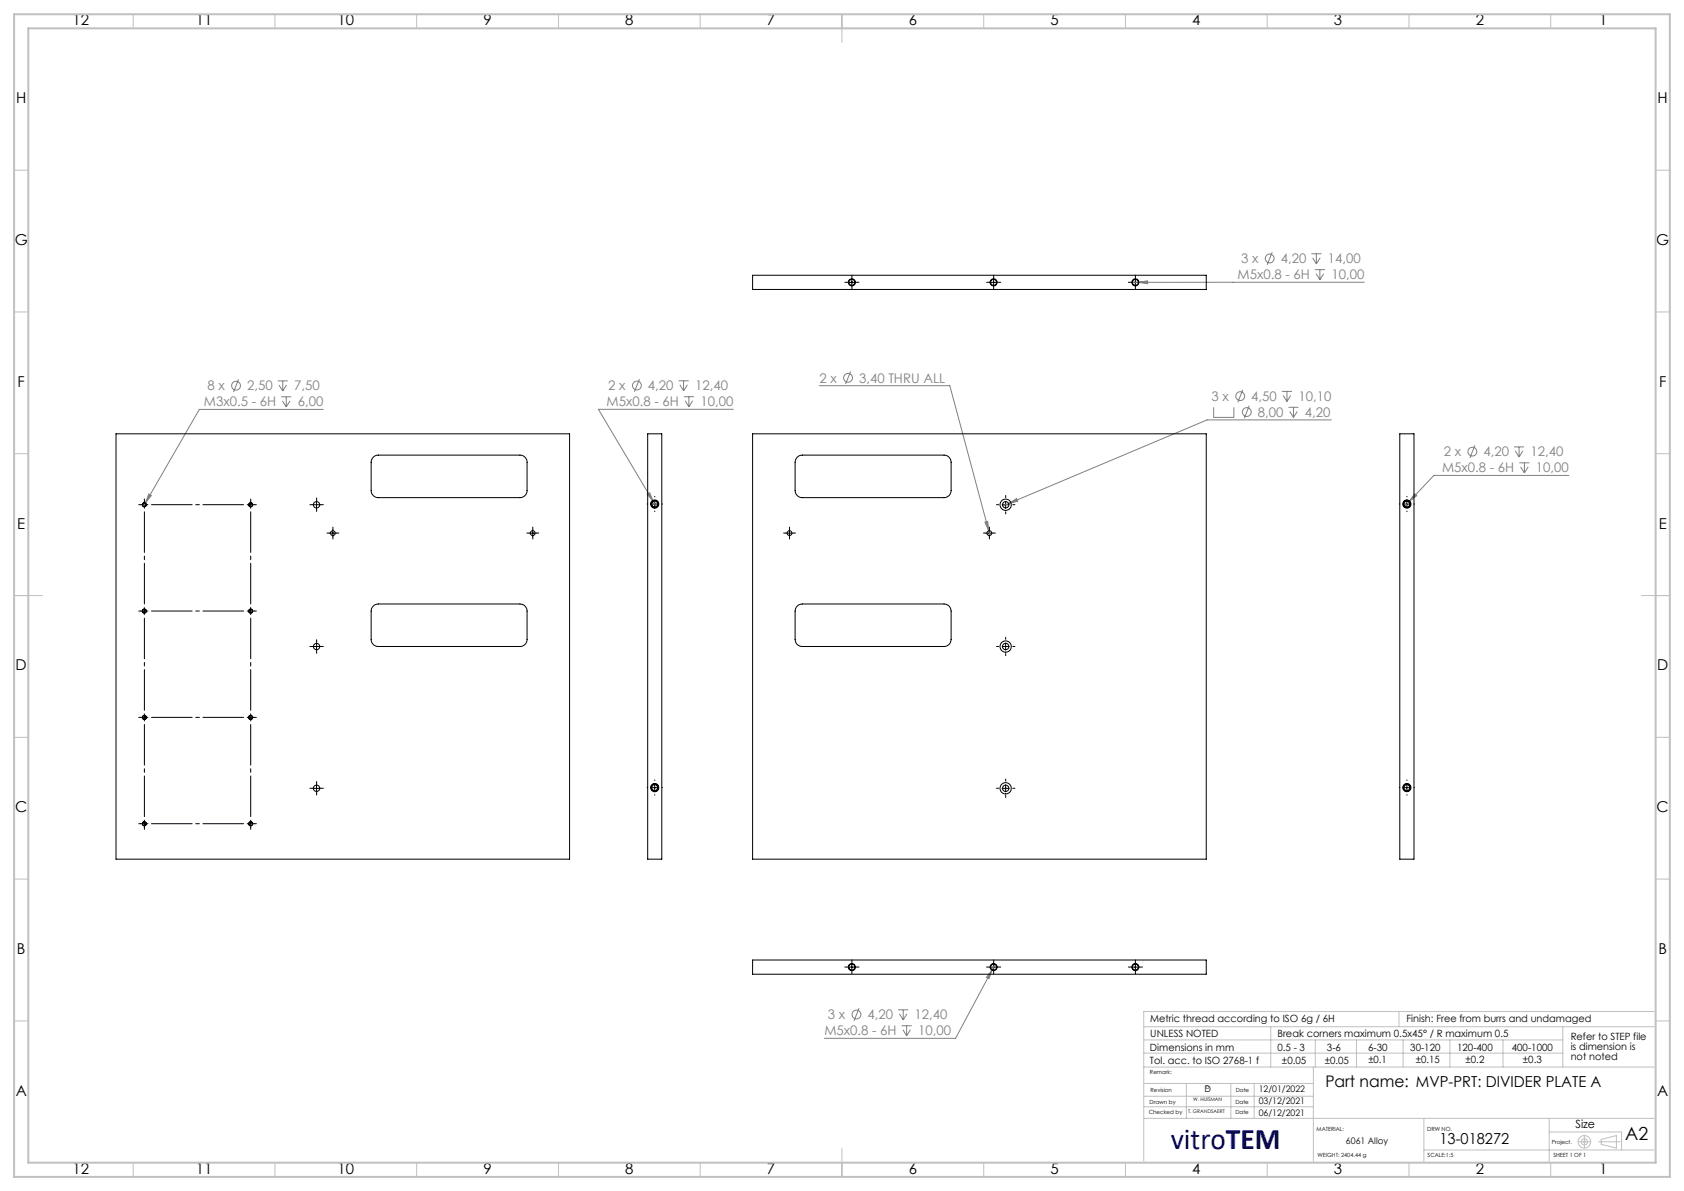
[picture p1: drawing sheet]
<svg xmlns="http://www.w3.org/2000/svg" width="594mm" height="420mm" viewBox="0 0 594 420" stroke-linecap="round" stroke-linejoin="round" font-family="sans-serif">
<g fill="none" stroke="#808080" stroke-width=".35">
<path d="M401.5 99.6l3.3-.6v1.1zM448.8 88.9l-1.8 4.5M462.6 89.5h3.5M463 90.9l1.3 2.1M463.8 95.1h3.6M464.2 96.5l1.4 2.2M464.3 89.5v3.5M465.6 95.1v3.6M465.7 90.9l-1.4 2.1M466.9 96.5l-1.3 2.2M481.2 99.5l-81.8 .1M84.1 133.8l-1.7 4.4"/>
<path d="M98 134.3h3.5M98.4 135.8l1.3 2.1M99.2 139.9h3.5M99.7 134.3v3.6M101 139.9v3.6M101.1 135.8l-1.4 2.1M225.6 133.7l-1.8 4.5M239.4 134.3h3.5M239.8 135.7l1.3 2.1M241.1 134.3v3.5M241.2 139.9h3.6M242.5 135.7l-1.4 2.1"/>
<path d="M243 139.9v3.6M289 136h46l13.8 51.2M300 131l-1.8 4.4M438.4 137.5l-1.8 4.4M452.2 138h3.5M452.6 139.5l1.4 2.1M454 138v3.6M455.3 139.5l-1.3 2.1M99.6 141.4l1.4 2.1M102.3 141.4l-1.3 2.1M114 144.4h-43.7l-19 33M241.7 141.3l1.3 2.2"/>
<path d="M244.3 141.3l-1.3 2.2M258.7 144.3h-47.6l19.3 32.5M428.1 143.6v3.6h7.1v-3.6M440.7 143.1l-1.8 4.4M454.5 143.6h3.5M454.9 145.1l1.3 2.1M456.2 143.6v3.6M457.6 145.1l-1.4 2.1M469.6 148.1h-43.8l-70 29.5M520.2 157l-1.7 4.5M534 157.6h3.6M534.5 159l1.3 2.2"/>
<path d="M535.8 157.6v3.6M537.1 159l-1.3 2.2M51.3 177.4l-.7 1.2M52.5 174.2l.9 .5-2.1 2.7zM228.3 174.3l.9-.5 1.2 3zM230.4 176.8l1.1 1.9M355.8 177.6l2.8-1.8 .4 1zM355.8 177.6l-2.1 .8M497.1 176.8l-1.7 1.9M499 174.1l.7 .7-2.6 2zM535.9 163.2h3.6M536.4 164.6l1.3 2.2"/>
<path d="M537.7 163.2v3.6M539 164.6l-1.3 2.2M553.4 167.7h-47.6l-8.7 9.1M347.4 184.1l1-.2 .4 3.3zM348.8 187.2l.4 1.6M303 355.5l-1.8 4.5M316.8 356.1h3.6M317.3 357.5l1.3 2.2M318.6 356.1v3.6M319.9 357.5l-1.3 2.2M350 342l-1.1 3.1-.9-.5zM351 340.1l-14 26.1h-46.2"/>
<path d="M318 361.7h3.6M318.5 363.1l1.3 2.2M319.8 361.7v3.6M321.1 363.1l-1.3 2.2"/>
<circle cx="447.9" cy="91.1" r="1.56"/>
<circle cx="83.3" cy="136" r="1.55"/>
<circle cx="224.7" cy="135.9" r="1.56"/>
<circle cx="299.1" cy="133.2" r="1.56"/>
<circle cx="437.5" cy="139.7" r="1.56"/>
<circle cx="439.8" cy="145.3" r="1.56"/>
<circle cx="519.3" cy="159.3" r="1.56"/>
<circle cx="302.1" cy="357.8" r="1.56"/>
</g>
<g fill="none" stroke="#c0c0c0" stroke-width=".35">
<path d="M47 5v5M97 5v5M147 5v5M197 5v5M247 5v5M297 5v10M347 5v5M397 5v5M447 5v5M497 5v5M547 5v5M5 60h5"/>
<path d="M584 60h5M5 110h5M584 110h5M5 160h5M584 160h5M5 210h10M579 210h10M5 260h5M584 260h5M5 310h5M584 310h5M493.5 356.7v5.4"/>
<path d="M583.5 356.7h-180.1v52.8M5 360h5M403.4 376.3h180.1M403.4 371.4h147.9M403.4 362.1h180.1M403.5 366.7h147.8M448.2 362.1v14.2M463.3 376.3v33.3M463.9 366.7v9.6M478.5 366.7v9.6M494.9 366.7v9.6M511.4 366.7v9.6"/>
<path d="M530.2 366.7v9.6M551.3 362.1v14.2M584 360h5M403.4 386.6h59.9M403.5 390.3h59.8M403.5 382.1h59.8M403.5 394.4h180M418.5 382.1v12.3M434.2 382.1v12.3M442.4 382.1v12.1M502.2 394.4v15.2M546.5 394.4v15.2"/>
<path d="M546.5 399.2h25.5v6.3M47 410v5M97 410v5M147 410v5M197 410v5M247 410v5M297 405v10M347 410v5M397 410v5M447 410v5M497 410v5M502.2 405.5h81.3"/>
<path d="M547 410v5M556.6 402.6h4.5M558.9 400.5v4.4M563.8 402.6h7.7M564.8 401.8l5.4-1.3v4.4l-5.4-1.4z"/>
<circle cx="558.9" cy="402.7" r="1.09"/>
<circle cx="558.9" cy="402.7" r="2.2"/>
<circle cx="558.9" cy="402.7" r=".26"/>
</g>
<g fill="none" stroke="#000" stroke-width=".35" stroke-dasharray="15.2 1.3 1.3 1.3">
<path d="M299.2 99.5h-1.2M300.5 98.3v-1.3M301.7 99.5h1.3M349.2 99.5h-1.2M350.5 98.3v-1.3M351.7 99.5h1.3M399.2 99.5h-1.2M400.5 98.3v-1.3M401.7 99.5h1.3M300.5 100.8v1.2M350.5 100.8v1.2M400.5 100.8v1.2"/>
<path d="M49.7 178h-.8M50.9 178v-1.3M50.9 178h-1.2M50.9 178v1.2M50.9 178h1.3M50.9 176.7v-.7M88.4 178v-1.3M88.4 178h-1.2M88.4 178v1.2M88.4 178h1.3M88.4 176.7v-.7M89.7 178h.7"/>
<path d="M110.4 178h-1.1M111.7 176.7v-1.1M111.7 179.2v1.2M112.9 178h1.2M228.5 177.7h-.2M231 175.2v-.2M233.5 177.7h.2M352.2 178h-.7M354.7 175.5v-.8M357.2 178h.8M493.8 177.7h-.2M496.3 175.2v-.2"/>
<path d="M498.8 177.7h.2M116.2 188h-.9M117.4 186.7v-.8M117.4 189.2v.9M118.7 188h.8M186.7 188h-.9M187.9 186.7v-.8M187.9 189.2v.9M189.2 188h.8M231 180.2v.2M277.2 188h-.8M278.5 186.7v-.8"/>
<path d="M278.5 189.2v.9M279.7 188h.9M347.7 188h-.8M349 186.7v-.8M349 189.2v.9M350.2 188h.9M354.7 180.5v.7M496.3 180.2v.2M49.7 215.5h-.8M88.4 215.5v-1.3M88.4 215.5h-1.2M88.4 215.5v1.2"/>
<path d="M88.4 215.5h1.3M89.7 215.5h.7M110.4 228h-1.1M111.7 226.7v-1.1M111.7 229.2v1.2M112.9 228h1.2M352.2 228h-.7M354.7 225.5v-.8M354.7 230.5v.7M357.2 228h.8M49.7 253h-.8M50.9 253v-1.3"/>
<path d="M50.9 253h-1.2M50.9 253v1.2M50.9 253h1.3M88.4 253v-1.3M88.4 253h-1.2M88.4 253v1.2M88.4 253h1.3M89.7 253h.7M110.4 278h-1.1M111.7 276.7v-1.1M111.7 279.2v1.2M112.9 278h1.2"/>
<path d="M228.5 277.7h-.2M231 275.2v-.2M233.5 277.7h.2M352.2 278h-.7M354.7 275.5v-.8M357.2 278h.8M493.8 277.7h-.2M496.3 275.2v-.2M498.8 277.7h.2M49.7 290.5h-.8M50.9 290.5v-1.3M50.9 290.5h-1.2"/>
<path d="M50.9 290.5v1.2M50.9 290.5h1.3M50.9 291.7v.8M88.4 290.5v-1.3M88.4 290.5h-1.2M88.4 290.5v1.2M88.4 290.5h1.3M88.4 291.7v.8M89.7 290.5h.7M231 280.2v.2M354.7 280.5v.7M496.3 280.2v.2"/>
<path d="M300.5 339.8v-1.3M350.5 339.8v-1.3M400.5 339.8v-1.3M299.2 341h-1.2M300.5 342.3v1.2M301.7 341h1.3M349.2 341h-1.2M350.5 342.3v1.2M351.7 341h1.3M399.2 341h-1.2M400.5 342.3v1.2M401.7 341h1.3"/>
</g>
<path d="M53.4 178h32.5M50.9 213v-32.5M53.4 215.5h32.5M88.4 213v-32.5M50.9 250.5v-32.5M53.4 253h32.5M88.4 250.5v-32.5M50.9 288v-32.5M53.4 290.5h32.5M88.4 288v-32.5" fill="none" stroke="#000" stroke-width=".35" stroke-dasharray="15.2 1.3 1.3 1.3" stroke-dashoffset=".9"/>
<g fill="none" stroke="#000" stroke-width=".35">
<path d="M299.2 99.6h2.5M300.5 98.3v2.5M349.2 99.6h2.5M350.5 98.3v2.5M399.2 99.6h2.5M400.5 98.3v2.5M110.4 178h2.5M111.7 176.8v2.5M229.7 177.7h2.5M230.9 176.5v2.5M353.5 178h2.5M354.7 176.8v2.5"/>
<path d="M495 177.7h2.5M496.3 176.5v2.5M116.2 188h2.5M117.4 186.7v2.5M186.7 188h2.5M187.9 186.7v2.5M277.2 188h2.5M278.5 186.7v2.5M347.7 188h2.5M349 186.7v2.5M49.7 215.5h2.5M50.9 214.3v2.5"/>
<path d="M110.4 228h2.5M111.7 226.7v2.6M353.5 228h2.5M354.7 226.7v2.6M110.4 278h2.5M111.7 276.7v2.5M229.7 277.8h2.5M230.9 276.5v2.5M353.5 278h2.5M354.7 276.7v2.5M495 277.8h2.5M496.3 276.5v2.5"/>
<path d="M300.5 339.8v2.5M350.5 339.8v2.5M400.5 339.8v2.5M299.2 341h2.5M349.2 341h2.5M399.2 341h2.5"/>
</g>
<path d="M5 5h584v410h-584zM10 10h574v400h-574z" fill="none" stroke="#c0c0c0" stroke-width=".7"/>
<path d="M347.4 184.1l1.4 3.1-.4-3.3zM355.8 177.6l3.2-.8-.4-1zM401.5 99.6l3.3 .5v-1.1zM350 342l-2 2.6 .9 .5zM499 174.1l-1.9 2.7 2.6-2zM228.3 174.3l2.1 2.5-1.2-3zM52.5 174.2l-1.2 3.2 2.1-2.7z" fill="#808080"/>
<g fill="none" stroke="#000" stroke-width=".35">
<path d="M265.5 97.1h160v5h-160zM40.9 153h160v150h-160zM228.5 153h4.9v150h-4.9zM265.5 153h160v150h-160zM493.7 153h5.1v150h-5.1zM131.7 161.2l.8-.5 .9-.2h50a2.53 2.53 0 0 1 2.5 2.5v10a2.53 2.53 0 0 1-2.5 2.5h-50a2.53 2.53 0 0 1-2.5-2.5v-10l.2-1zM281.2 161.2l.8-.5 1-.2h50a2.53 2.53 0 0 1 2.5 2.5v10a2.53 2.53 0 0 1-2.5 2.5h-50a2.53 2.53 0 0 1-2.5-2.5v-10zM131.7 213.7l1.7-.7h50a2.53 2.53 0 0 1 2.5 2.5v10a2.47 2.47 0 0 1-2.5 2.5h-50a2.47 2.47 0 0 1-2.5-2.5v-10l.2-1zM281.2 213.7l1.8-.7h50a2.53 2.53 0 0 1 2.5 2.5v10a2.47 2.47 0 0 1-2.5 2.5h-50a2.47 2.47 0 0 1-2.5-2.5v-10zM265.5 338.5h160v5.1h-160z"/>
<circle cx="300.5" cy="99.6" r="1.04"/>
<circle cx="300.5" cy="99.6" r="1.25"/>
<circle cx="300.5" cy="99.6" r=".23"/>
<circle cx="350.5" cy="99.6" r="1.25"/>
<circle cx="350.5" cy="99.6" r="1.05"/>
<circle cx="400.5" cy="99.6" r="1.05"/>
<circle cx="400.5" cy="99.6" r="1.25"/>
<circle cx="50.9" cy="178" r=".74"/>
<circle cx="50.9" cy="178" r=".63"/>
<circle cx="88.4" cy="178" r=".74"/>
<circle cx="88.4" cy="178" r=".63"/>
<circle cx="111.7" cy="178" r="1.12"/>
<circle cx="230.9" cy="177.8" r="1.06"/>
<circle cx="230.9" cy="177.7" r="1.45"/>
<circle cx="230.9" cy="177.7" r="1.24"/>
<circle cx="354.7" cy="178" r="2.01"/>
<circle cx="354.7" cy="178" r="1.12"/>
<circle cx="496.2" cy="177.8" r="1.45"/>
<circle cx="496.3" cy="177.8" r="1.25"/>
<circle cx="496.3" cy="177.7" r="1.05"/>
<circle cx="117.4" cy="188" r=".85"/>
<circle cx="187.9" cy="188" r=".86"/>
<circle cx="278.5" cy="188" r=".85"/>
<circle cx="349" cy="188" r=".85"/>
<circle cx="50.9" cy="215.5" r=".74"/>
<circle cx="50.9" cy="215.5" r=".63"/>
<circle cx="88.4" cy="215.5" r=".74"/>
<circle cx="88.4" cy="215.5" r=".63"/>
<circle cx="111.7" cy="228" r="1.12"/>
<circle cx="354.7" cy="228" r="2.01"/>
<circle cx="354.7" cy="228" r="1.12"/>
<circle cx="50.9" cy="253" r=".74"/>
<circle cx="50.9" cy="253" r=".63"/>
<circle cx="88.4" cy="253" r=".74"/>
<circle cx="88.4" cy="253" r=".63"/>
<circle cx="111.7" cy="278" r="1.12"/>
<circle cx="230.9" cy="277.8" r="1.45"/>
<circle cx="230.9" cy="277.7" r="1.24"/>
<circle cx="230.9" cy="277.7" r="1.05"/>
<circle cx="354.7" cy="278" r="2"/>
<circle cx="354.7" cy="278" r="1.12"/>
<circle cx="496.2" cy="277.8" r="1.44"/>
<circle cx="496.3" cy="277.7" r="1.25"/>
<circle cx="496.3" cy="277.7" r="1.05"/>
<circle cx="50.9" cy="290.5" r=".74"/>
<circle cx="50.9" cy="290.5" r=".63"/>
<circle cx="88.4" cy="290.5" r=".74"/>
<circle cx="88.4" cy="290.5" r=".63"/>
<circle cx="300.5" cy="341" r="1.06"/>
<circle cx="300.5" cy="341" r="1.25"/>
<circle cx="350.5" cy="341" r="1.25"/>
<circle cx="350.5" cy="341" r="1.06"/>
<circle cx="400.5" cy="341" r="1.25"/>
<circle cx="400.5" cy="341" r="1.06"/>
</g>
<text font-size="10.6" fill="#000080" x="412.9" y="405.3">vitroTEM</text>
<text font-size="6.3" x="573.3" y="401.9">A2</text>
<text font-size="5.6" x="467.5" y="383.2">Part name: MVP-PRT: DIVIDER PLATE A</text>
<g font-size="5.3">
<text x="25.6" y="8.9">12</text>
<text x="69.1" y="8.9">11</text>
<text x="119.1" y="8.9">10</text>
<text x="170.5" y="8.9">9</text>
<text x="220.5" y="8.9">8</text>
<text x="270.5" y="8.9">7</text>
<text x="320.5" y="8.9">6</text>
<text x="370.5" y="8.9">5</text>
<text x="420.5" y="8.9">4</text>
<text x="470.5" y="8.9">3</text>
<text x="520.5" y="8.9">2</text>
<text x="564" y="8.9">1</text>
<text x="5.7" y="36.4">H</text>
<text x="584.7" y="36.4">H</text>
<text x="5.2" y="86.4">G</text>
<text x="584.2" y="86.4">G</text>
<text x="6.2" y="136.4">F</text>
<text x="585.2" y="136.4">F</text>
<text x="6.1" y="186.4">E</text>
<text x="585.1" y="186.4">E</text>
<text x="5.5" y="236.4">D</text>
<text x="584.5" y="236.4">D</text>
<text x="5.3" y="286.4">C</text>
<text x="584.3" y="286.4">C</text>
<text x="6" y="336.4">B</text>
<text x="585" y="336.4">B</text>
<text x="5.5" y="386.4">A</text>
<text x="584.5" y="386.4">A</text>
<text x="507.8" y="403.3">13-018272</text>
<text x="25.6" y="413.9">12</text>
<text x="69.1" y="413.9">11</text>
<text x="119.1" y="413.9">10</text>
<text x="170.5" y="413.9">9</text>
<text x="220.5" y="413.9">8</text>
<text x="270.5" y="413.9">7</text>
<text x="320.5" y="413.9">6</text>
<text x="370.5" y="413.9">5</text>
<text x="420.5" y="413.9">4</text>
<text x="470.5" y="413.9">3</text>
<text x="520.5" y="413.9">2</text>
<text x="564" y="413.9">1</text>
</g>
<g font-size="4.7" fill="#808080">
<text x="437.8" y="92.9">3 x</text>
<text x="451.7" y="92.8">4,20</text>
<text x="468.4" y="92.8">14,00</text>
<text x="436.5" y="98.5">M5x0.8 - 6H</text>
<text x="469.6" y="98.5">10,00</text>
<text x="73.2" y="137.7">8 x</text>
<text x="87.1" y="137.7">2,50</text>
<text x="103.8" y="137.7">7,50</text>
<text x="214.6" y="137.6">2 x</text>
<text x="228.5" y="137.7">4,20</text>
<text x="245.2" y="137.7">12,40</text>
<text x="289" y="134.9">2 x</text>
<text x="303" y="134.9">3,40 THRU ALL</text>
<text x="71.9" y="143.3">M3x0.5 - 6H</text>
<text x="105" y="143.3">6,00</text>
<text x="214" y="143.3">M5x0.8 - 6H</text>
<text x="247.1" y="143.3">10,00</text>
<text x="427.4" y="141.4">3 x</text>
<text x="441.3" y="141.4">4,50</text>
<text x="458" y="141.4">10,10</text>
<text x="443.7" y="147">8,00</text>
<text x="460.3" y="147">4,20</text>
<text x="509.2" y="161">2 x</text>
<text x="523.2" y="161">4,20</text>
<text x="539.9" y="161">12,40</text>
<text x="508.7" y="166.6">M5x0.8 - 6H</text>
<text x="541.7" y="166.6">10,00</text>
<text x="292" y="359.5">3 x</text>
<text x="306" y="359.5">4,20</text>
<text x="322.6" y="359.5">12,40</text>
<text x="290.8" y="365.1">M5x0.8 - 6H</text>
<text x="323.9" y="365.1">10,00</text>
</g>
<text font-size="4" x="555.7" y="397.8">Size</text>
<g font-size="3.5">
<text x="405.7" y="360.5">Metric thread according to ISO 6g / 6H</text>
<text x="405.7" y="365.7">UNLESS NOTED</text>
<text x="450.6" y="365.7">Break corners maximum 0.5x45° / R maximum 0.5</text>
<text x="496.2" y="360.5">Finish: Free from burrs and undamaged</text>
<text x="405.6" y="370.5">Dimensions in mm</text>
<text x="450.6" y="370.5">0.5 - 3</text>
<text x="468.1" y="370.5">3-6</text>
<text x="482.6" y="370.5">6-30</text>
<text x="497.5" y="370.5">30-120</text>
<text x="514" y="370.5">120-400</text>
<text x="533.3" y="370.5">400-1000</text>
<text x="554" y="366.6">Refer to STEP file</text>
<text x="554" y="370.1">is dimension is</text>
<text x="405.6" y="375.3">Tol. acc. to ISO 2768-1 f</text>
<text x="452.2" y="375.3">±0.05</text>
<text x="467.3" y="375.3">±0.05</text>
<text x="482.7" y="374.7">±0.1</text>
<text x="499.4" y="374.7">±0.15</text>
<text x="516.9" y="374.7">±0.2</text>
<text x="537.2" y="374.7">±0.3</text>
<text x="554" y="373.7">not noted</text>
</g>
<g font-size="3.2">
<text x="424.8" y="385.2">D</text>
<text x="444" y="385.2">12/01/2022</text>
<text x="444" y="389.4">03/12/2021</text>
<text x="444" y="393.4">06/12/2021</text>
<text x="474.8" y="403.3">6061 Alloy</text>
</g>
<g font-size="2">
<text x="405.6" y="378.7">Remark:</text>
<text x="405.5" y="389.4">Drawn by</text>
<text x="405.8" y="385.2">Revision</text>
<text x="435.8" y="389.4">Date</text>
<text x="435.9" y="385.2">Date</text>
<text x="405.2" y="392.9">Checked by</text>
<text x="435.8" y="392.9">Date</text>
<text x="464.4" y="398.7">MATERIAL:</text>
<text x="503.4" y="398.7">DRW NO.</text>
<text x="547.4" y="403.3">Project.</text>
<text x="464.7" y="408.1">WEIGHT: 2404.44 g</text>
<text x="503.6" y="408.1">SCALE:1:5</text>
<text x="548" y="408.1">SHEET 1 OF 1</text>
</g>
<g font-size="1.8">
<text x="420.8" y="388.3">W. HUISMAN</text>
<text x="425.3" y="384.1">D</text>
<text x="419.1" y="392.5">T. GRANDSAERT</text>
</g>
</svg>
